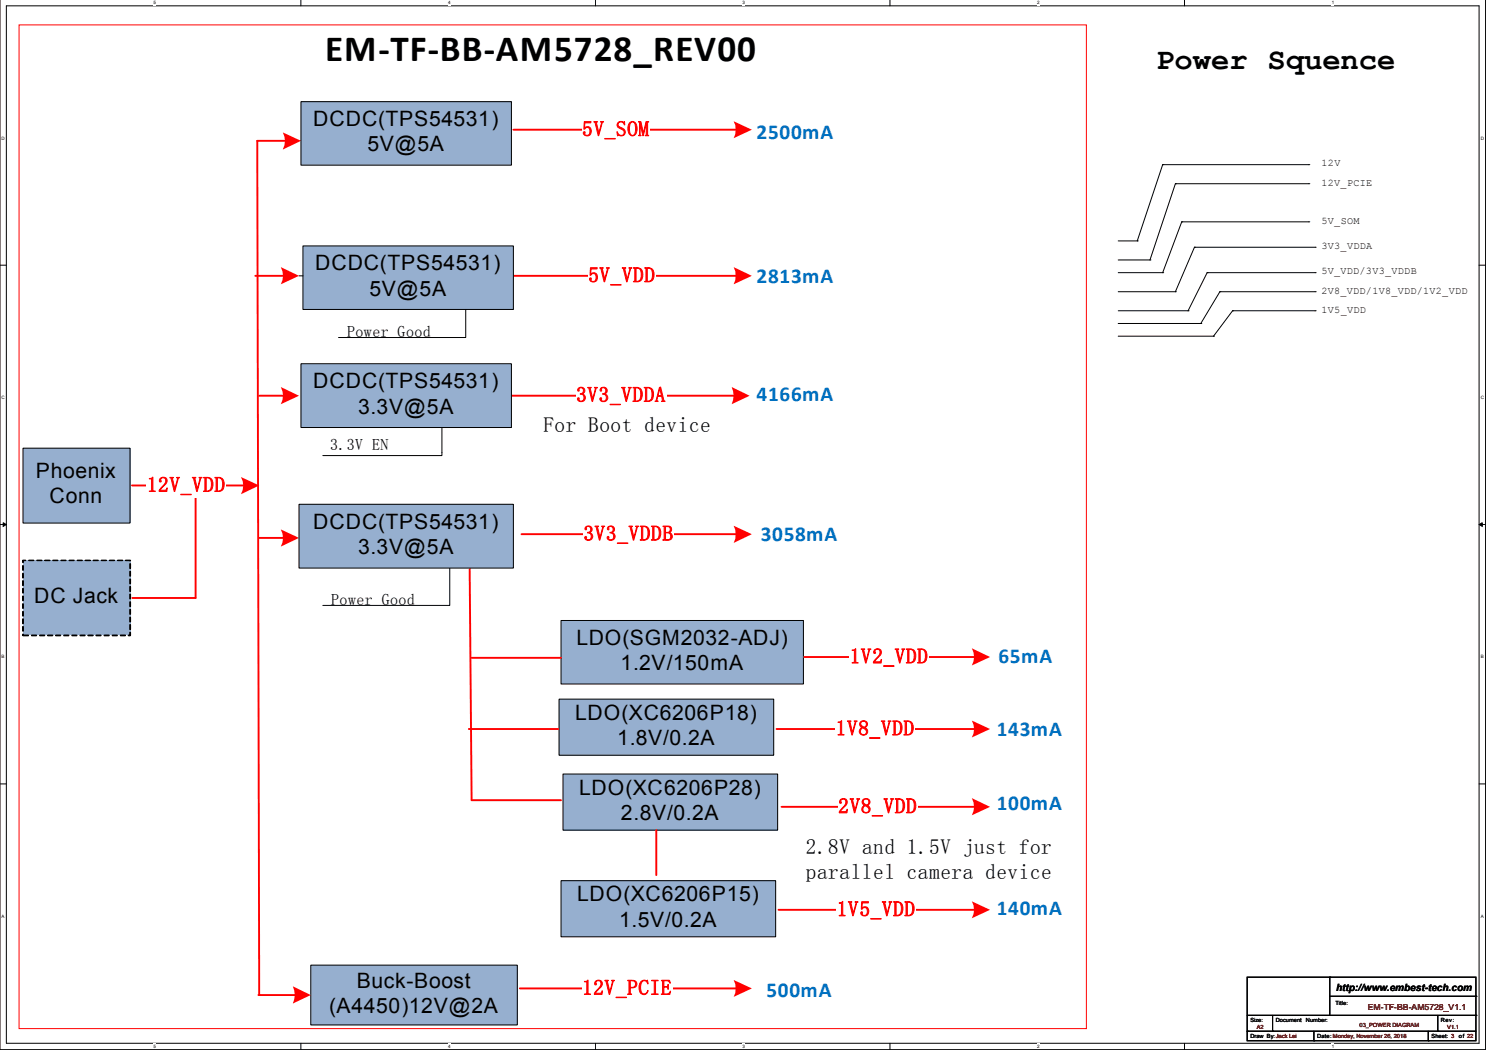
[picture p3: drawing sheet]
<svg xmlns="http://www.w3.org/2000/svg" width="297mm" height="210mm" viewBox="0 0 297 210" stroke-linecap="round" stroke-linejoin="round" font-family="sans-serif">
<path d="M0 -.1v209.9h296.9v-209.9M1.3 1.2h294.4v207.4h-294.4z" fill="none" stroke="#000" stroke-width=".2"/>
<g fill="#fff">
<path d="M30.7 0h.5v1h-.5z"/>
<path d="M30.7 208.7h.5v1h-.5z"/>
</g>
<path d="M60.1 -.1v1.3M60.1 208.6v1.2" fill="none" stroke="#000" stroke-width=".2"/>
<g fill="#fff">
<path d="M89.6 0h.5v1h-.5z"/>
<path d="M89.6 208.7h.5v1h-.5z"/>
</g>
<path d="M119 -.1v1.3M119 208.6v1.2" fill="none" stroke="#000" stroke-width=".2"/>
<g fill="#fff">
<path d="M148.5 0h.4v1h-.4z"/>
<path d="M148.5 208.7h.4v1h-.4z"/>
</g>
<path d="M177.9 -.1v1.3M177.9 208.6v1.2" fill="none" stroke="#000" stroke-width=".2"/>
<g fill="#fff">
<path d="M207.3 0h.5v1h-.5z"/>
<path d="M207.3 208.7h.5v1h-.5z"/>
</g>
<path d="M236.8 -.1v1.3M236.8 208.6v1.2" fill="none" stroke="#000" stroke-width=".2"/>
<g fill="#fff">
<path d="M266.2 0h.5v1h-.5z"/>
<path d="M266.2 208.7h.5v1h-.5z"/>
<path d="M.3 27.1h.7v1h-.7z"/>
<path d="M296 27.1h.6v1h-.6z"/>
<path d="M.3 78.9h.7v1h-.7z"/>
<path d="M296 78.9h.6v1h-.6z"/>
</g>
<path d="M0 53h1.3M295.7 53h1.2" fill="none" stroke="#000" stroke-width=".2"/>
<g fill="#fff">
<path d="M.3 130.8h.6v1h-.6z"/>
<path d="M296 130.8h.6v1h-.6z"/>
</g>
<path d="M0 104.9h1.3M295.7 104.9h1.2" fill="none" stroke="#000" stroke-width=".2"/>
<path d="M.6 104.5l.7 .4-.7 .3zM295.7 104.9l.6-.4v.7z" fill="#000" stroke="#000" stroke-width=".2"/>
<g fill="#fff">
<path d="M.3 182.6h.6v1h-.6z"/>
<path d="M296 182.6h.6v1h-.6z"/>
</g>
<g fill="none" stroke="#000" stroke-width=".2">
<path d="M232.4 32.9h.1M232.4 32.9l-5.1 15.3M232.4 32.9h29.2M234.9 36.7h.1M234.9 36.7l-5 15.3M234.9 36.7h26.7M261.6 32.9h.1M261.6 36.7h.1M223.5 48.2h3.8M223.5 52h6.4M223.5 54.5h8.9M223.5 58.3h11.4"/>
<path d="M227.3 48.2h.1M229.9 52h.1M232.4 54.5h.1M234.9 58.3h.1M236.2 44.3h.1M236.2 44.3l-3.8 10.2M236.2 44.3h25.4M238.8 49.4h.1M238.8 49.4l-3.9 8.9M238.8 49.4h24.1M241.3 54.5h.1M241.3 54.5h21.6"/>
<path d="M241.3 54.5l-3.8 7.6M243.8 58.3h.1M243.8 58.3h19.1M243.8 58.3l-3.8 6.4M261.6 44.3h.1M262.9 49.4h.1M262.9 54.5h.1M262.9 58.3h.1M223.5 62.1h14M223.5 64.7h16.5M223.5 67.2h19.1M237.5 62.1h.1"/>
<path d="M240 64.7h.1M242.6 67.2h.1M246.4 62.1h.1M246.4 62.1h16.5M246.4 62.1l-3.8 5.1M262.9 62.1h.1M0 156.7h1.3M295.7 156.7h1.2"/>
</g>
<path d="M3.8 5h213.4v200.6h-213.4z" fill-rule="evenodd" fill="#fff" stroke="#f00" stroke-width=".2"/>
<path d="M51.4 28.2l.4 170.7" fill="none" stroke="#f00" stroke-width=".38"/>
<path d="M4.6 89.6h21.4v15h-21.4z" fill-rule="evenodd" fill="#96afcf"/>
<path d="M4.6 89.6h21.4v15h-21.4z" fill="none" stroke="#000" stroke-width=".2"/>
<path d="M102.6 25.9h44.9" fill="none" stroke="#f00" stroke-width=".38"/>
<path d="M146.6 24.2l3.7 1.7-3.7 1.7a3.9 3.9 0 0 0 0-3.4z" fill-rule="evenodd" fill="#f00"/>
<path d="M116.3 23.4h13.6v5.1h-13.6z" fill-rule="evenodd" fill="#fff"/>
<path d="M60.2 20.3h42v12.7h-42z" fill-rule="evenodd" fill="#96afcf"/>
<path d="M60.2 20.3h42v12.7h-42z" fill="none" stroke="#000" stroke-width=".2"/>
<path d="M102.2 79.1h44.9" fill="none" stroke="#f00" stroke-width=".38"/>
<path d="M146.3 77.4l3.5 1.7-3.5 1.7a4 4 0 0 0 0-3.4z" fill-rule="evenodd" fill="#f00"/>
<path d="M115.2 76.6h18v5.1h-18z" fill-rule="evenodd" fill="#fff"/>
<path d="M112.1 124h48.5v12.7h-48.5z" fill-rule="evenodd" fill="#96afcf"/>
<path d="M112.1 124h48.5v12.7h-48.5z" fill="none" stroke="#000" stroke-width=".2"/>
<path d="M103.9 197.6h43.6" fill="none" stroke="#f00" stroke-width=".38"/>
<path d="M146.6 195.9l3.7 1.7-3.7 1.7a3.9 3.9 0 0 0 0-3.4z" fill-rule="evenodd" fill="#f00"/>
<path d="M116.3 195.1h18.1v5h-18.1z" fill-rule="evenodd" fill="#fff"/>
<path d="M93.9 113.7l.4 46.3" fill="none" stroke="#f00" stroke-width=".38"/>
<path d="M4.6 112h21.4v15h-21.4z" fill-rule="evenodd" fill="#96afcf"/>
<path d="M4.7 127h1v.1zM6.3 127h1v.1zM7.9 127h1.1l-.1 .1zM9.5 127h1.1l-.1 .1zM11.1 127h1.1l-.1 .1zM12.7 127h1.1l-.1 .1zM14.3 127h1.1l-.1 .1zM16 127h1v.1zM17.5 127h1.2l-.2 .1zM19.2 127h1v.1zM20.8 127h1v.1zM22.4 127h1.1l-.1 .1zM24 127h1.1l-.1 .1zM25.9 126.4h.2v.6l-.4 .1-.1-.1h.4zM26 124.8l.1 .1-.1 1zM25.9 123.4h.2v.9l-.1 .1zM25.9 121.9h.2v.9h-.1zM25.9 120.3h.2v.9l-.1 .1zM25.9 118.8h.2v.9l-.1 .1zM26 117.2l.1 .1-.1 1zM25.9 115.8h.2v.9h-.1zM25.9 114.3h.2v.9h-.1zM25.9 112.7h.2v.9l-.1 .1zM25 112h1l.1 .1zM23.5 112h1zM21.8 112h1.1zM20.2 112h1.1zM18.6 112h1.1zM17 112h1.1zM15.4 112h1.1zM13.8 112h1zM12.2 112h1zM10.5 112h1.1zM8.9 112h1.1zM7.3 112h1.1zM5.7 112h1.1zM4.5 112h.7h-.5l-.1 .5zM4.5 113.1h.2l-.1 .9zM4.5 114.6h.2l-.1 1zM4.6 116v1.1zM4.5 117.6h.2l-.1 1zM4.5 119.2h.2l-.1 .9zM4.5 120.7h.2l-.1 1zM4.5 122.2h.2l-.1 1zM4.6 123.7v1zM4.5 125.3h.2l-.1 .9zM4.5 126.8h.2l-.1 .3z" fill="#000" stroke="#000" stroke-width=".2"/>
<path d="M51 55.1h6M39.1 98v21.5h-12.7" fill="none" stroke="#f00" stroke-width=".38"/>
<path d="M56.1 53.4l3.7 1.7-3.7 1.7a3.5 3.5 0 0 0 0-3.4z" fill-rule="evenodd" fill="#f00"/>
<path d="M112.1 176.1h42.9v11.2h-42.9z" fill-rule="evenodd" fill="#96afcf"/>
<path d="M88.3 83.8v7.3h-23.8M112.1 176.1h42.9v11.2h-42.9z" fill="none" stroke="#000" stroke-width=".2"/>
<path d="M51.8 79.1h5.2" fill="none" stroke="#f00" stroke-width=".38"/>
<path d="M56.1 77.4l3.7 1.7-3.7 1.7a3.5 3.5 0 0 0 0-3.4z" fill-rule="evenodd" fill="#f00"/>
<path d="M89.9 113.6v7.4h-25.4" fill="none" stroke="#000" stroke-width=".2"/>
<path d="M104.2 106.8h43.3" fill="none" stroke="#f00" stroke-width=".38"/>
<path d="M146.6 105.1l3.7 1.7-3.7 1.7a4 4 0 0 0 0-3.4z" fill-rule="evenodd" fill="#f00"/>
<path d="M116.6 104.2h18.1v5.1h-18.1z" fill-rule="evenodd" fill="#fff"/>
<path d="M51.4 28.2h6" fill="none" stroke="#f00" stroke-width=".38"/>
<path d="M56.5 26.5l3.7 1.7-3.7 1.7a3.5 3.5 0 0 0 0-3.4z" fill-rule="evenodd" fill="#f00"/>
<path d="M62.1 192.9h41.3v12h-41.3z" fill-rule="evenodd" fill="#96afcf"/>
<path d="M62.1 192.9h41.3v12h-41.3z" fill="none" stroke="#000" stroke-width=".2"/>
<path d="M51.8 107.5h5.2" fill="none" stroke="#f00" stroke-width=".38"/>
<path d="M56.1 105.8l3.7 1.7-3.7 1.8a3.5 3.5 0 0 0 0-3.5z" fill-rule="evenodd" fill="#f00"/>
<path d="M51.6 198.9h7.8" fill="none" stroke="#f00" stroke-width=".38"/>
<path d="M58.5 197.2l3.6 1.7-3.6 1.7a4 4 0 0 0 0-3.4z" fill-rule="evenodd" fill="#f00"/>
<path d="M60.2 72.7h42v12.8h-42z" fill-rule="evenodd" fill="#96afcf"/>
<path d="M60.2 72.7h42v12.8h-42z" fill="none" stroke="#000" stroke-width=".2"/>
<path d="M59.8 100.8h42.8v12.8h-42.8z" fill-rule="evenodd" fill="#96afcf"/>
<path d="M59.8 100.8h42.8v12.8h-42.8z" fill="none" stroke="#000" stroke-width=".2"/>
<path d="M111.8 139.8h42.9v11.2h-42.9z" fill-rule="evenodd" fill="#96afcf"/>
<path d="M111.8 139.8h42.9v11.2h-42.9z" fill="none" stroke="#000" stroke-width=".2"/>
<path d="M102.6 55.1h44.9" fill="none" stroke="#f00" stroke-width=".38"/>
<path d="M146.6 53.4l3.7 1.7-3.7 1.7a4 4 0 0 0 0-3.4z" fill-rule="evenodd" fill="#f00"/>
<path d="M117.6 52.6h13.5v5.1h-13.5z" fill-rule="evenodd" fill="#fff"/>
<path d="M60.6 49.2h42v12.7h-42z" fill-rule="evenodd" fill="#96afcf"/>
<path d="M60.6 49.2h42v12.7h-42z" fill="none" stroke="#000" stroke-width=".2"/>
<path d="M26.4 97.1h22.7" fill="none" stroke="#f00" stroke-width=".38"/>
<path d="M48.2 95.4l3.6 1.7-3.6 1.7a3.5 3.5 0 0 0 0-3.4z" fill-rule="evenodd" fill="#f00"/>
<path d="M29.4 94.5h15.7v5.1h-15.7z" fill-rule="evenodd" fill="#fff"/>
<path d="M160.8 131.3h34.4" fill="none" stroke="#f00" stroke-width=".38"/>
<path d="M194.3 129.6l3.6 1.7-3.6 1.7a3.5 3.5 0 0 0 0-3.4z" fill-rule="evenodd" fill="#f00"/>
<path d="M169.8 128.8h15.8v5.1h-15.8z" fill-rule="evenodd" fill="#fff"/>
<path d="M112.5 154.7h42.9v11.3h-42.9z" fill-rule="evenodd" fill="#96afcf"/>
<path d="M112.5 154.7h42.9v11.3h-42.9z" fill="none" stroke="#000" stroke-width=".2"/>
<path d="M155.2 145.7h40" fill="none" stroke="#f00" stroke-width=".38"/>
<path d="M194.3 144l3.6 1.7-3.6 1.7a3.4 3.4 0 0 0 0-3.4z" fill-rule="evenodd" fill="#f00"/>
<path d="M167.1 143.2h15.8v5.1h-15.8z" fill-rule="evenodd" fill="#fff"/>
<path d="M156.2 161.3h39" fill="none" stroke="#f00" stroke-width=".38"/>
<path d="M194.3 159.5l3.6 1.8-3.6 1.7a3.5 3.5 0 0 0 0-3.5z" fill-rule="evenodd" fill="#f00"/>
<path d="M167.5 158.8h15.9v5h-15.9z" fill-rule="evenodd" fill="#fff"/>
<path d="M155.6 181.9h39.6" fill="none" stroke="#f00" stroke-width=".38"/>
<path d="M194.3 180.2l3.6 1.7-3.6 1.7a3.4 3.4 0 0 0 0-3.4z" fill-rule="evenodd" fill="#f00"/>
<path d="M167.3 179.3h15.8v5.1h-15.8z" fill-rule="evenodd" fill="#fff"/>
<g fill="none" stroke="#000" stroke-width=".2">
<path d="M59.8 55.1h.8M93.1 61.9v5.6h-25.4M249.3 195.4h45.7v12.7h-45.7zM265.8 195.4h.1M265.8 195.4v7.6M265.8 199.2h29.2M295 199.2h.1M249.3 206.1h.1M249.3 206.1h45.7M249.3 203h45.7M254.4 206.1h.1M254.4 203v3.1"/>
<path d="M262.6 208.1h.1M262.6 206.1v2M285.5 208.1h.1M285.5 206.1v2M287.4 206.1h.1M287.4 203v3.1M295 203h.1"/>
</g>
<path d="M94.3 131.5h17.8M93.7 145.7h17.9M94.3 160h17.8M131.2 166v8.9" fill="none" stroke="#f00" stroke-width=".38"/>
<text font-size="7.4" x="65" y="12.2">EM-TF-BB-AM5728_REV00</text>
<text font-size="6.1" x="231.1" y="13.9">Power Squence</text>
<g font-size="4.2">
<text x="62.6" y="25.2">DCDC(TPS54531)</text>
<text x="73.4" y="30.3">5V@5A</text>
<text x="63" y="54">DCDC(TPS54531)</text>
<text x="73.8" y="59.1">5V@5A</text>
<text x="62.6" y="77.6">DCDC(TPS54531)</text>
<text x="71.6" y="82.7">3.3V@5A</text>
<text x="108.6" y="86.4">For Boot device</text>
<text x="7.2" y="95.6">Phoenix</text>
<text x="9.9" y="100.7">Conn</text>
<text x="62.6" y="105.7">DCDC(TPS54531)</text>
<text x="71.6" y="110.8">3.3V@5A</text>
<text x="6.8" y="120.6">DC Jack</text>
<text x="115.2" y="128.9">LDO(SGM2032-ADJ)</text>
<text x="124" y="134">1.2V/150mA</text>
<text x="115" y="143.9">LDO(XC6206P18)</text>
<text x="123.3" y="149">1.8V/0.2A</text>
<text x="115.8" y="158.9">LDO(XC6206P28)</text>
<text x="124.1" y="163.9">2.8V/0.2A</text>
<text x="161.1" y="170.7">2.8V and 1.5V just for</text>
<text x="161.1" y="175.7">parallel camera device</text>
<text x="115.4" y="180.2">LDO(XC6206P15)</text>
<text x="123.7" y="185.3">1.5V/0.2A</text>
<text x="71.3" y="197.4">Buck-Boost</text>
<text x="65.8" y="202.5">(A4450)12V@2A</text>
</g>
<g font-size="4.2" fill="#f00">
<text x="116.3" y="27.2">5V_SOM</text>
<text x="117.6" y="56.4">5V_VDD</text>
<text x="115.2" y="80.3">3V3_VDDA</text>
<text x="29.4" y="98.3">12V_VDD</text>
<text x="116.6" y="108.1">3V3_VDDB</text>
<text x="169.8" y="132.6">1V2_VDD</text>
<text x="167" y="147">1V8_VDD</text>
<text x="167.5" y="162.6">2V8_VDD</text>
<text x="167.3" y="183.1">1V5_VDD</text>
<text x="116.3" y="198.9">12V_PCIE</text>
</g>
<g font-size="4.2" fill="#0070c0">
<text x="151.2" y="27.7">2500mA</text>
<text x="151.2" y="56.6">2813mA</text>
<text x="151.2" y="80.2">4166mA</text>
<text x="152.1" y="108.1">3058mA</text>
<text x="199.6" y="132.6">65mA</text>
<text x="199.2" y="147.2">143mA</text>
<text x="199.2" y="162">100mA</text>
<text x="199.2" y="182.9">140mA</text>
<text x="153.2" y="199.2">500mA</text>
</g>
<g font-size="3.2">
<text x="69.4" y="67.3">Power Good</text>
<text x="66" y="90">3.3V EN</text>
<text x="66.2" y="120.9">Power Good</text>
</g>
<g font-size="2">
<text x="264.2" y="33.3">12V</text>
<text x="264.2" y="37.1">12V_PCIE</text>
<text x="264.2" y="44.7">5V_SOM</text>
<text x="264.2" y="49.8">3V3_VDDA</text>
<text x="264.2" y="54.9">5V_VDD/3V3_VDDB</text>
<text x="264.2" y="58.7">2V8_VDD/1V8_VDD/1V2_VDD</text>
<text x="264.2" y="62.5">1V5_VDD</text>
<text x="267.1" y="198.1">http://www.embest-tech.com</text>
</g>
<text font-size="1.7" fill="#800000" x="273.4" y="201.9">EM-TF-BB-AM5728_V1.1</text>
<g font-size="1.1">
<text x="267" y="200.8">Title:</text>
<text x="249.9" y="204.3">Size:</text>
<text x="249.9" y="207.6">Draw By:Jack Lei</text>
<text x="255" y="204.3">Document</text>
<text x="261" y="204.3">Number:</text>
<text x="263.3" y="207.6">Date: Monday, November 26, 2018</text>
<text x="286.1" y="207.6">Sheet: 3</text>
<text x="288" y="204.3">Rev:</text>
<text x="291.6" y="207.6">of 22</text>
</g>
<g font-size="1.1" fill="#800000">
<text x="251.2" y="205.6">A2</text>
<text x="271.8" y="205.4">03_POWER DIAGRAM</text>
<text x="289.3" y="205.6">V1.1</text>
</g>
<g font-size=".9">
<text x="30.7" y=".8">5</text>
<text x="89.6" y=".8">4</text>
<text x="148.5" y=".8">3</text>
<text x="207.3" y=".8">2</text>
<text x="266.2" y=".8">1</text>
<text x=".3" y="27.9">D</text>
<text x="296" y="27.9">D</text>
<text x=".3" y="79.7">C</text>
<text x="296" y="79.7">C</text>
<text x=".3" y="131.6">B</text>
<text x="296" y="131.6">B</text>
<text x=".3" y="183.4">A</text>
<text x="296" y="183.4">A</text>
<text x="30.7" y="209.5">5</text>
<text x="89.6" y="209.5">4</text>
<text x="148.5" y="209.5">3</text>
<text x="207.3" y="209.5">2</text>
<text x="266.2" y="209.5">1</text>
</g>
</svg>
